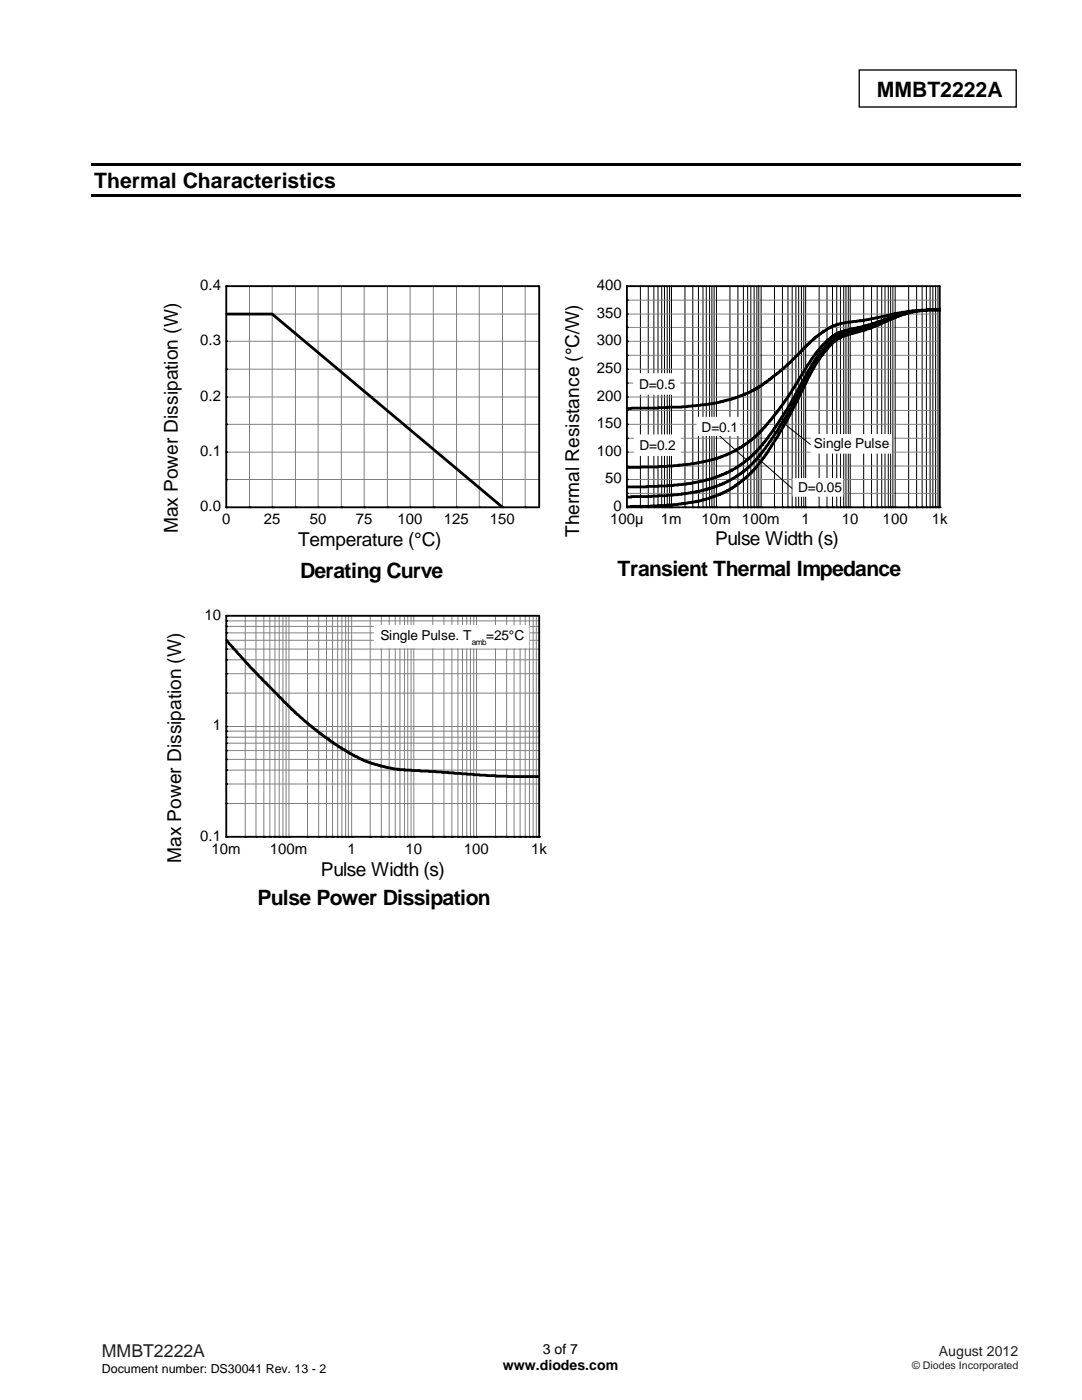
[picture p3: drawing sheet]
<svg xmlns="http://www.w3.org/2000/svg" width="216mm" height="279mm" viewBox="0 0 216 279" stroke-linecap="round" stroke-linejoin="round" font-family="sans-serif">
<path d="M171.4 14h31.4v7.4h-31.4z" fill="none" stroke="#000" stroke-width=".26"/>
<g fill="#000">
<path d="M18.3 32.6h185.4v.6h-185.4zM18.3 38.7h185.4v.6h-185.4z"/>
<circle cx="45.1" cy="57.1" r=".19"/>
<circle cx="125.1" cy="57.1" r=".19"/>
<circle cx="125.1" cy="59.9" r=".19"/>
<circle cx="45.1" cy="79.2" r=".19"/>
<circle cx="45.1" cy="68.1" r=".19"/>
<circle cx="45.1" cy="62.7" r=".19"/>
<circle cx="45.1" cy="73.7" r=".19"/>
<circle cx="125.1" cy="79.2" r=".19"/>
<circle cx="125.1" cy="73.7" r=".19"/>
<circle cx="125.1" cy="65.3" r=".19"/>
<circle cx="125.1" cy="70.9" r=".19"/>
<circle cx="125.1" cy="68.1" r=".19"/>
<circle cx="125.1" cy="76.5" r=".19"/>
<circle cx="125.1" cy="62.7" r=".19"/>
<circle cx="45.1" cy="95.7" r=".19"/>
<circle cx="45.1" cy="84.7" r=".19"/>
<circle cx="45.1" cy="90.2" r=".19"/>
<circle cx="125.1" cy="81.9" r=".19"/>
<circle cx="125.1" cy="98.5" r=".19"/>
<circle cx="125.1" cy="95.7" r=".19"/>
<circle cx="125.1" cy="93" r=".19"/>
<circle cx="125.1" cy="90.2" r=".19"/>
<circle cx="125.1" cy="84.7" r=".19"/>
<circle cx="125.1" cy="87.5" r=".19"/>
<circle cx="45.1" cy="101.2" r=".19"/>
<circle cx="49.8" cy="101.2" r=".19"/>
<circle cx="54.3" cy="101.2" r=".19"/>
<circle cx="58.9" cy="101.2" r=".19"/>
<circle cx="63.5" cy="101.2" r=".19"/>
<circle cx="68.1" cy="101.2" r=".19"/>
<circle cx="72.7" cy="101.2" r=".19"/>
<circle cx="77.3" cy="101.2" r=".19"/>
<circle cx="81.8" cy="101.2" r=".19"/>
<circle cx="86.5" cy="101.2" r=".19"/>
<circle cx="91.1" cy="101.2" r=".19"/>
<circle cx="95.6" cy="101.2" r=".19"/>
<circle cx="100.3" cy="101.2" r=".19"/>
<circle cx="104.8" cy="101.2" r=".19"/>
<circle cx="125.1" cy="101.2" r=".19"/>
<circle cx="127.8" cy="101.2" r=".19"/>
<circle cx="129.3" cy="101.2" r=".19"/>
<circle cx="130.5" cy="101.2" r=".19"/>
<circle cx="131.3" cy="101.2" r=".19"/>
<circle cx="132" cy="101.2" r=".19"/>
<circle cx="132.6" cy="101.2" r=".19"/>
<circle cx="133.1" cy="101.2" r=".19"/>
<circle cx="133.6" cy="101.2" r=".19"/>
<circle cx="134" cy="101.2" r=".19"/>
<circle cx="136.7" cy="101.2" r=".19"/>
<circle cx="138.2" cy="101.2" r=".19"/>
<circle cx="139.4" cy="101.2" r=".19"/>
<circle cx="140.3" cy="101.2" r=".19"/>
<circle cx="140.9" cy="101.2" r=".19"/>
<circle cx="141.6" cy="101.2" r=".19"/>
<circle cx="142" cy="101.2" r=".19"/>
<circle cx="142.5" cy="101.2" r=".19"/>
<circle cx="143" cy="101.2" r=".19"/>
<circle cx="145.6" cy="101.2" r=".19"/>
<circle cx="147.2" cy="101.2" r=".19"/>
<circle cx="148.3" cy="101.2" r=".19"/>
<circle cx="149.2" cy="101.2" r=".19"/>
<circle cx="149.8" cy="101.2" r=".19"/>
<circle cx="150.5" cy="101.2" r=".19"/>
<circle cx="151" cy="101.2" r=".19"/>
<circle cx="151.4" cy="101.2" r=".19"/>
<circle cx="151.9" cy="101.2" r=".19"/>
<circle cx="154.5" cy="101.2" r=".19"/>
<circle cx="156.1" cy="101.2" r=".19"/>
<circle cx="157.2" cy="101.2" r=".19"/>
<circle cx="158.1" cy="101.2" r=".19"/>
<circle cx="158.8" cy="101.2" r=".19"/>
<circle cx="159.4" cy="101.2" r=".19"/>
<circle cx="159.9" cy="101.2" r=".19"/>
<circle cx="160.4" cy="101.2" r=".19"/>
<circle cx="160.8" cy="101.2" r=".19"/>
<circle cx="163.4" cy="101.2" r=".19"/>
<circle cx="165" cy="101.2" r=".19"/>
<circle cx="166.1" cy="101.2" r=".19"/>
<circle cx="167" cy="101.2" r=".19"/>
<circle cx="167.7" cy="101.2" r=".19"/>
<circle cx="168.4" cy="101.2" r=".19"/>
<circle cx="168.8" cy="101.2" r=".19"/>
<circle cx="169.3" cy="101.2" r=".19"/>
<circle cx="169.7" cy="101.2" r=".19"/>
<circle cx="172.3" cy="101.2" r=".19"/>
<circle cx="173.9" cy="101.2" r=".19"/>
<circle cx="175" cy="101.2" r=".19"/>
<circle cx="175.9" cy="101.2" r=".19"/>
<circle cx="176.6" cy="101.2" r=".19"/>
<circle cx="177.2" cy="101.2" r=".19"/>
<circle cx="177.7" cy="101.2" r=".19"/>
<circle cx="178.2" cy="101.2" r=".19"/>
<circle cx="178.6" cy="101.2" r=".19"/>
<circle cx="181.3" cy="101.2" r=".19"/>
<circle cx="182.9" cy="101.2" r=".19"/>
<circle cx="184" cy="101.2" r=".19"/>
<circle cx="184.8" cy="101.2" r=".19"/>
<circle cx="185.6" cy="101.2" r=".19"/>
<circle cx="186.1" cy="101.2" r=".19"/>
<circle cx="186.7" cy="101.2" r=".19"/>
<circle cx="187.2" cy="101.2" r=".19"/>
<circle cx="187.5" cy="101.2" r=".19"/>
</g>
<g fill="none" stroke="#808080" stroke-width=".2">
<path d="M49.8 57.1v44.1M54.3 57.1v44.1M58.9 57.1v44.1M63.5 57.1v44.1M68.1 57.1v44.1M72.7 57.1v44.1M77.3 57.1v44.1M81.8 57.1v44.1M86.5 57.1v44.1M91.1 57.1v44.1M95.6 57.1v44.1M100.3 57.1v44.1"/>
<path d="M104.8 57.1v44.1M125.1 59.9h62.4M45.1 73.7h62.5M45.1 62.7h62.5M45.1 79.2h62.5M45.1 68.1h62.5M125.1 73.7h62.4M125.1 62.7h62.4M125.1 79.2h62.4M125.1 68.1h62.4M125.1 76.5h62.4M125.1 70.9h62.4"/>
<path d="M125.1 65.3h62.4M45.1 95.7h62.5M45.1 84.7h62.5M45.1 90.2h62.5M125.1 95.7h62.4M125.1 84.7h62.4M125.1 90.2h62.4M125.1 98.5h62.4M125.1 93h62.4M125.1 87.5h62.4M125.1 81.9h62.4M45.1 138.3h62.5"/>
<path d="M45.1 134.5h62.5M45.1 131.7h62.5M45.1 129.5h62.5M45.1 127.8h62.5M45.1 126.3h62.5M45.1 125h62.5M45.1 123.9h62.5M48.9 122.9v44.1M51.1 122.9v44.1M52.6 122.9v44.1M53.8 122.9v44.1M54.9 122.9v44.1"/>
<path d="M55.7 122.9v44.1M56.5 122.9v44.1M57.1 122.9v44.1M57.7 122.9v44.1M61.4 122.9v44.1M63.6 122.9v44.1M65.2 122.9v44.1M66.4 122.9v44.1M67.4 122.9v44.1M68.2 122.9v44.1M69 122.9v44.1M69.5 122.9v44.1"/>
<path d="M70.2 122.9v44.1M73.9 122.9v44.1M76.1 122.9v44.1M77.7 122.9v44.1M78.9 122.9v44.1M79.8 122.9v44.1M80.7 122.9v44.1M81.4 122.9v44.1M82 122.9v44.1M82.6 122.9v44.1M86.4 122.9v44.1M88.6 122.9v44.1"/>
<path d="M90.2 122.9v44.1M91.4 122.9v44.1M92.3 122.9v44.1M93.1 122.9v44.1M93.9 122.9v44.1M94.5 122.9v44.1M95.1 122.9v44.1M98.9 122.9v44.1M101.1 122.9v44.1M102.6 122.9v44.1M103.8 122.9v44.1M104.8 122.9v44.1"/>
<path d="M105.6 122.9v44.1M106.4 122.9v44.1M107 122.9v44.1M45.1 156.5h62.5M45.1 153.7h62.5M45.1 151.6h62.5M45.1 149.8h62.5M45.1 148.3h62.5M45.1 147.1h62.5M45.1 145.9h62.5M45.1 145h62.5M45.1 160.4h62.5"/>
</g>
<g fill="none" stroke="#000" stroke-width=".2">
<path d="M127.8 57.1v44.1M129.3 57.1v44.1M130.5 57.1v44.1M131.3 57.1v44.1M132 57.1v44.1M132.6 57.1v44.1M133.1 57.1v44.1M133.6 57.1v44.1M134 57.1v44.1M136.7 57.1v44.1M138.2 57.1v44.1M139.4 57.1v44.1"/>
<path d="M140.3 57.1v44.1M140.9 57.1v44.1M141.6 57.1v44.1M142 57.1v44.1M142.5 57.1v44.1M143 57.1v44.1M145.6 57.1v44.1M147.2 57.1v44.1M148.3 57.1v44.1M149.2 57.1v44.1M149.8 57.1v44.1M150.5 57.1v44.1"/>
<path d="M151 57.1v44.1M151.4 57.1v44.1M151.9 57.1v44.1M154.5 57.1v44.1M156.1 57.1v44.1M157.2 57.1v44.1M158.1 57.1v44.1M158.8 57.1v44.1M159.4 57.1v44.1M159.9 57.1v44.1M160.4 57.1v44.1M160.8 57.1v44.1"/>
<path d="M163.4 57.1v44.1M165 57.1v44.1M166.1 57.1v44.1M167 57.1v44.1M167.7 57.1v44.1M168.4 57.1v44.1M168.8 57.1v44.1M169.3 57.1v44.1M169.7 57.1v44.1M172.3 57.1v44.1M173.9 57.1v44.1M175 57.1v44.1"/>
<path d="M175.9 57.1v44.1M176.6 57.1v44.1M177.2 57.1v44.1M177.7 57.1v44.1M178.2 57.1v44.1M178.6 57.1v44.1M181.3 57.1v44.1M182.9 57.1v44.1M184 57.1v44.1M184.8 57.1v44.1M185.6 57.1v44.1M186.1 57.1v44.1"/>
<path d="M186.7 57.1v44.1M187.2 57.1v44.1M142.1 85.7l6.7 5.9M151.3 91.5l7 6.2M156.9 84.9l4.9 3.9"/>
</g>
<path d="M45.1 62.7h9.2l46 38.5M187.7 61.8h-2.8l-3.6 .3v.1l-2.8 .4v.1l-4.7 1-1.5 .2v.1l-3.5 .3v.1l-1.3 .2-1.4 .5-1.7 1-.1 .2h-.2l-1.5 1.1-5.6 5.6-4.6 3.6-3 1.8-3.5 1.3-3.4 .8-5.4 .7-4 .1-1.8 .1-6.2 .1M187.7 61.8h-2.8v.1h-1.4l-2.4 .4-2.8 .8-4.9 1.8-5.2 1.2-1.7 .7-1.2 1-2.5 2.6-1.3 2.1-.4 .3-4 6.6-3.2 4.4-.4 .2-1.4 1.8-2.6 2.4-1.8 1.2-1.9 1-3.1 1.2-4.9 1-6.5 .6-6.2 .1M187.7 61.8h-2.8v.1h-1.4l-2.2 .4v.1l-2.3 .6-5.4 2.2-5.2 1.3-1.7 .8-2 1.7-1.5 2-1.9 3-3.5 6.5-.6 .8-.1 .3-4.5 6.6-2.6 2.9-3.2 2.4-1.8 .9-2.6 1-4.7 1.1-4.6 .5-8 .2M187.7 61.8l-3.9 .1-2.8 .6-3.2 1.1-.2 .2-4.2 1.6-5.3 1.4-1.4 .8-2.1 2-2 2.8-1.5 2.6-4 7.7-2.3 3.7-.2 .1-.7 1.3-1.9 2.7-2.7 2.9-2.1 1.6-1.6 .9-1.4 .7-2.3 .9-2.5 .6h-.4v.1l-3 .4v.1l-4.6 .2a23.7 23.7 0 0 1-5.4 .2v.1h-.9M187.7 61.8l-3.9 .1-2.8 .6-2.6 .9-3.1 1.5-1.7 .6-4.6 1.3-2 .9-.8 .6-1.2 1.3-2.4 3.3-4.8 9.7-2.3 3.8-.1 .4-2.5 3.9-3.1 3.8-1.5 1.4-1.8 1.3-2.1 1.2-2.1 .8-2.5 .7-3.1 .6-3.6 .4h-1.7a23.7 23.7 0 0 1-5.4 .1v.2h-.9M45.1 127.7l6.5 7.2 6 6 3.4 3.2 2.9 2.4 3.5 2.4 2.4 1.5 2.5 1.3 3.6 1.2 2.9 .6h.7v.1l7.4 .4 8.8 .7 3.2 .1v.1l8.8 .1" fill="none" stroke="#000" stroke-width=".56"/>
<path d="M45.1 57.1h62.5v44.1h-62.5zM125.1 57.1h62.4v44.1h-62.4z" fill="none" stroke="#000" stroke-width=".37"/>
<path d="M126.5 74.6h9.2v4.1h-9.2z" fill-rule="evenodd" fill="#fff" stroke="#fff" stroke-width=".2"/>
<path d="M127.5 75.2h7.2v3.1h-7.2z" fill="#fff"/>
<path d="M126.6 86.8h9.1v4.1h-9.1z" fill-rule="evenodd" fill="#fff" stroke="#fff" stroke-width=".2"/>
<path d="M127.6 87.4h7.2v3h-7.2z" fill="#fff"/>
<path d="M139.1 83.3h8.4v3.6h-8.4z" fill-rule="evenodd" fill="#fff" stroke="#fff" stroke-width=".2"/>
<path d="M140 83.8h7.2v3h-7.2z" fill="#fff"/>
<path d="M161.9 86.7h16v3.7h-16z" fill-rule="evenodd" fill="#fff" stroke="#fff" stroke-width=".2"/>
<path d="M162.4 87h15v3h-15z" fill="#fff"/>
<path d="M158.2 95.5h10v3.5h-10z" fill-rule="evenodd" fill="#fff" stroke="#fff" stroke-width=".2"/>
<path d="M159.3 95.8h8.7v3.1h-8.7z" fill="#fff"/>
<g fill="#000">
<circle cx="45.1" cy="126.3" r=".19"/>
<circle cx="45.1" cy="138.3" r=".19"/>
<circle cx="45.1" cy="127.8" r=".19"/>
<circle cx="45.1" cy="125" r=".19"/>
<circle cx="45.1" cy="123.9" r=".19"/>
<circle cx="45.1" cy="134.5" r=".19"/>
<circle cx="45.1" cy="131.7" r=".19"/>
<circle cx="45.1" cy="122.9" r=".19"/>
<circle cx="45.1" cy="129.5" r=".19"/>
<circle cx="45.1" cy="156.5" r=".19"/>
<circle cx="45.1" cy="147.1" r=".19"/>
<circle cx="45.1" cy="145" r=".19"/>
<circle cx="45.1" cy="151.6" r=".19"/>
<circle cx="45.1" cy="149.8" r=".19"/>
<circle cx="45.1" cy="148.3" r=".19"/>
<circle cx="45.1" cy="145.9" r=".19"/>
<circle cx="45.1" cy="153.7" r=".19"/>
<circle cx="45.1" cy="167" r=".19"/>
<circle cx="45.1" cy="160.4" r=".19"/>
<circle cx="48.9" cy="167" r=".19"/>
<circle cx="51.1" cy="167" r=".19"/>
<circle cx="52.6" cy="167" r=".19"/>
<circle cx="53.8" cy="167" r=".19"/>
<circle cx="54.9" cy="167" r=".19"/>
<circle cx="55.7" cy="167" r=".19"/>
<circle cx="56.5" cy="167" r=".19"/>
<circle cx="57.1" cy="167" r=".19"/>
<circle cx="57.7" cy="167" r=".19"/>
<circle cx="61.4" cy="167" r=".19"/>
<circle cx="63.6" cy="167" r=".19"/>
<circle cx="65.2" cy="167" r=".19"/>
<circle cx="66.4" cy="167" r=".19"/>
<circle cx="67.4" cy="167" r=".19"/>
<circle cx="68.2" cy="167" r=".19"/>
<circle cx="69" cy="167" r=".19"/>
<circle cx="69.5" cy="167" r=".19"/>
<circle cx="70.2" cy="167" r=".19"/>
<circle cx="73.9" cy="167" r=".19"/>
<circle cx="76.1" cy="167" r=".19"/>
<circle cx="77.7" cy="167" r=".19"/>
<circle cx="78.9" cy="167" r=".19"/>
<circle cx="79.8" cy="167" r=".19"/>
<circle cx="80.7" cy="167" r=".19"/>
<circle cx="81.4" cy="167" r=".19"/>
<circle cx="82" cy="167" r=".19"/>
<circle cx="82.6" cy="167" r=".19"/>
<circle cx="86.4" cy="167" r=".19"/>
<circle cx="88.6" cy="167" r=".19"/>
<circle cx="90.2" cy="167" r=".19"/>
<circle cx="91.4" cy="167" r=".19"/>
<circle cx="92.3" cy="167" r=".19"/>
<circle cx="93.1" cy="167" r=".19"/>
<circle cx="93.9" cy="167" r=".19"/>
<circle cx="94.5" cy="167" r=".19"/>
<circle cx="95.1" cy="167" r=".19"/>
<circle cx="98.9" cy="167" r=".19"/>
<circle cx="101.1" cy="167" r=".19"/>
<circle cx="102.6" cy="167" r=".19"/>
<circle cx="103.8" cy="167" r=".19"/>
<circle cx="104.8" cy="167" r=".19"/>
<circle cx="105.6" cy="167" r=".19"/>
<circle cx="106.4" cy="167" r=".19"/>
<circle cx="107" cy="167" r=".19"/>
<circle cx="107.6" cy="167" r=".19"/>
</g>
<path d="M45.1 122.9h62.5v44.1h-62.5z" fill="none" stroke="#000" stroke-width=".37"/>
<path d="M74.7 124.8h30.8v4.5h-30.8z" fill-rule="evenodd" fill="#fff" stroke="#fff" stroke-width=".2"/>
<g fill="#fff">
<path d="M75.9 125.2h18.3v3.1h-18.3z"/>
<path d="M94.1 127.3h2.9v1.9h-2.9z"/>
<path d="M97 125.2h7.6v3.1h-7.6z"/>
</g>
<g font-size="4.2">
<text x="174.9" y="19.3">MMBT2222A</text>
<text x="18.8" y="37.5">Thermal Characteristics</text>
<text x="59.9" y="115.4">Derating Curve</text>
<text x="123.2" y="114.9">Transient Thermal Impedance</text>
<text x="51.4" y="180.6">Pulse Power Dissipation</text>
</g>
<g font-size="3.8">
<text x="35.5" y="106.4" transform="rotate(-90 35.5 106.4)">Max Power Dissipation (W)</text>
<text x="115.5" y="107.2" transform="rotate(-90 115.5 107.2)">Thermal Resistance (°C/W)</text>
<text x="59.5" y="109">Temperature (°C)</text>
<text x="142.7" y="108.7">Pulse Width (s)</text>
<text x="36.2" y="172.2" transform="rotate(-90 36.2 172.2)">Max Power Dissipation (W)</text>
<text x="64.1" y="174.8">Pulse Width (s)</text>
</g>
<text font-size="3.5" fill="#231f20" x="20.3" y="270.9">MMBT2222A</text>
<g font-size="3">
<text x="40" y="57.8">0.4</text>
<text x="119.1" y="57.9">400</text>
<text x="119.1" y="63.4">350</text>
<text x="40" y="68.9">0.3</text>
<text x="119.1" y="68.9">300</text>
<text x="119.1" y="74.4">250</text>
<text x="40" y="80">0.2</text>
<text x="119.1" y="80">200</text>
<text x="119.1" y="85.4">150</text>
<text x="40" y="91">0.1</text>
<text x="119.1" y="91">100</text>
<text x="40" y="102">0.0</text>
<text x="120.7" y="96.4">50</text>
<text x="122.4" y="102">0</text>
<text x="44.3" y="104.6">0</text>
<text x="52.6" y="104.6">25</text>
<text x="61.8" y="104.6">50</text>
<text x="71" y="104.6">75</text>
<text x="79.3" y="104.6">100</text>
<text x="88.6" y="104.6">125</text>
<text x="97.8" y="104.6">150</text>
<text x="121.8" y="104.6">100µ</text>
<text x="131.8" y="104.6">1m</text>
<text x="140" y="104.6">10m</text>
<text x="148.1" y="104.6">100m</text>
<text x="159.9" y="104.6">1</text>
<text x="168" y="104.6">10</text>
<text x="176.1" y="104.6">100</text>
<text x="185.9" y="104.6">1k</text>
<text x="40.8" y="123.6">10</text>
<text x="42.5" y="145.7">1</text>
<text x="40" y="167.7">0.1</text>
<text x="42.2" y="170.3">10m</text>
<text x="53.8" y="170.3">100m</text>
<text x="69.3" y="170.3">1</text>
<text x="80.9" y="170.3">10</text>
<text x="92.6" y="170.3">100</text>
<text x="106" y="170.3">1k</text>
</g>
<g font-size="2.8">
<text x="100.3" y="273.5">www.diodes.com</text>
<text x="108.3" y="270.2">3 of 7</text>
</g>
<text font-size="2.8" fill="#231f20" x="187.3" y="270.6">August 2012</text>
<g font-size="2.7">
<text x="127.5" y="77.7">D=0.5</text>
<text x="127.6" y="89.9">D=0.2</text>
<text x="140" y="86.3">D=0.1</text>
<text x="162.4" y="89.4">Single Pulse</text>
<text x="159.3" y="98.3">D=0.05</text>
<text x="75.9" y="127.7">Single Pulse. T</text>
<text x="97" y="127.7">=25°C</text>
</g>
<text font-size="2.5" x="20.3" y="274">Document number: DS30041 Rev. 13 - 2</text>
<text font-size="2.1" fill="#231f20" x="182" y="273.2">© Diodes Incorporated</text>
<text font-size="1.7" x="94.1" y="128.8">amb</text>
</svg>
